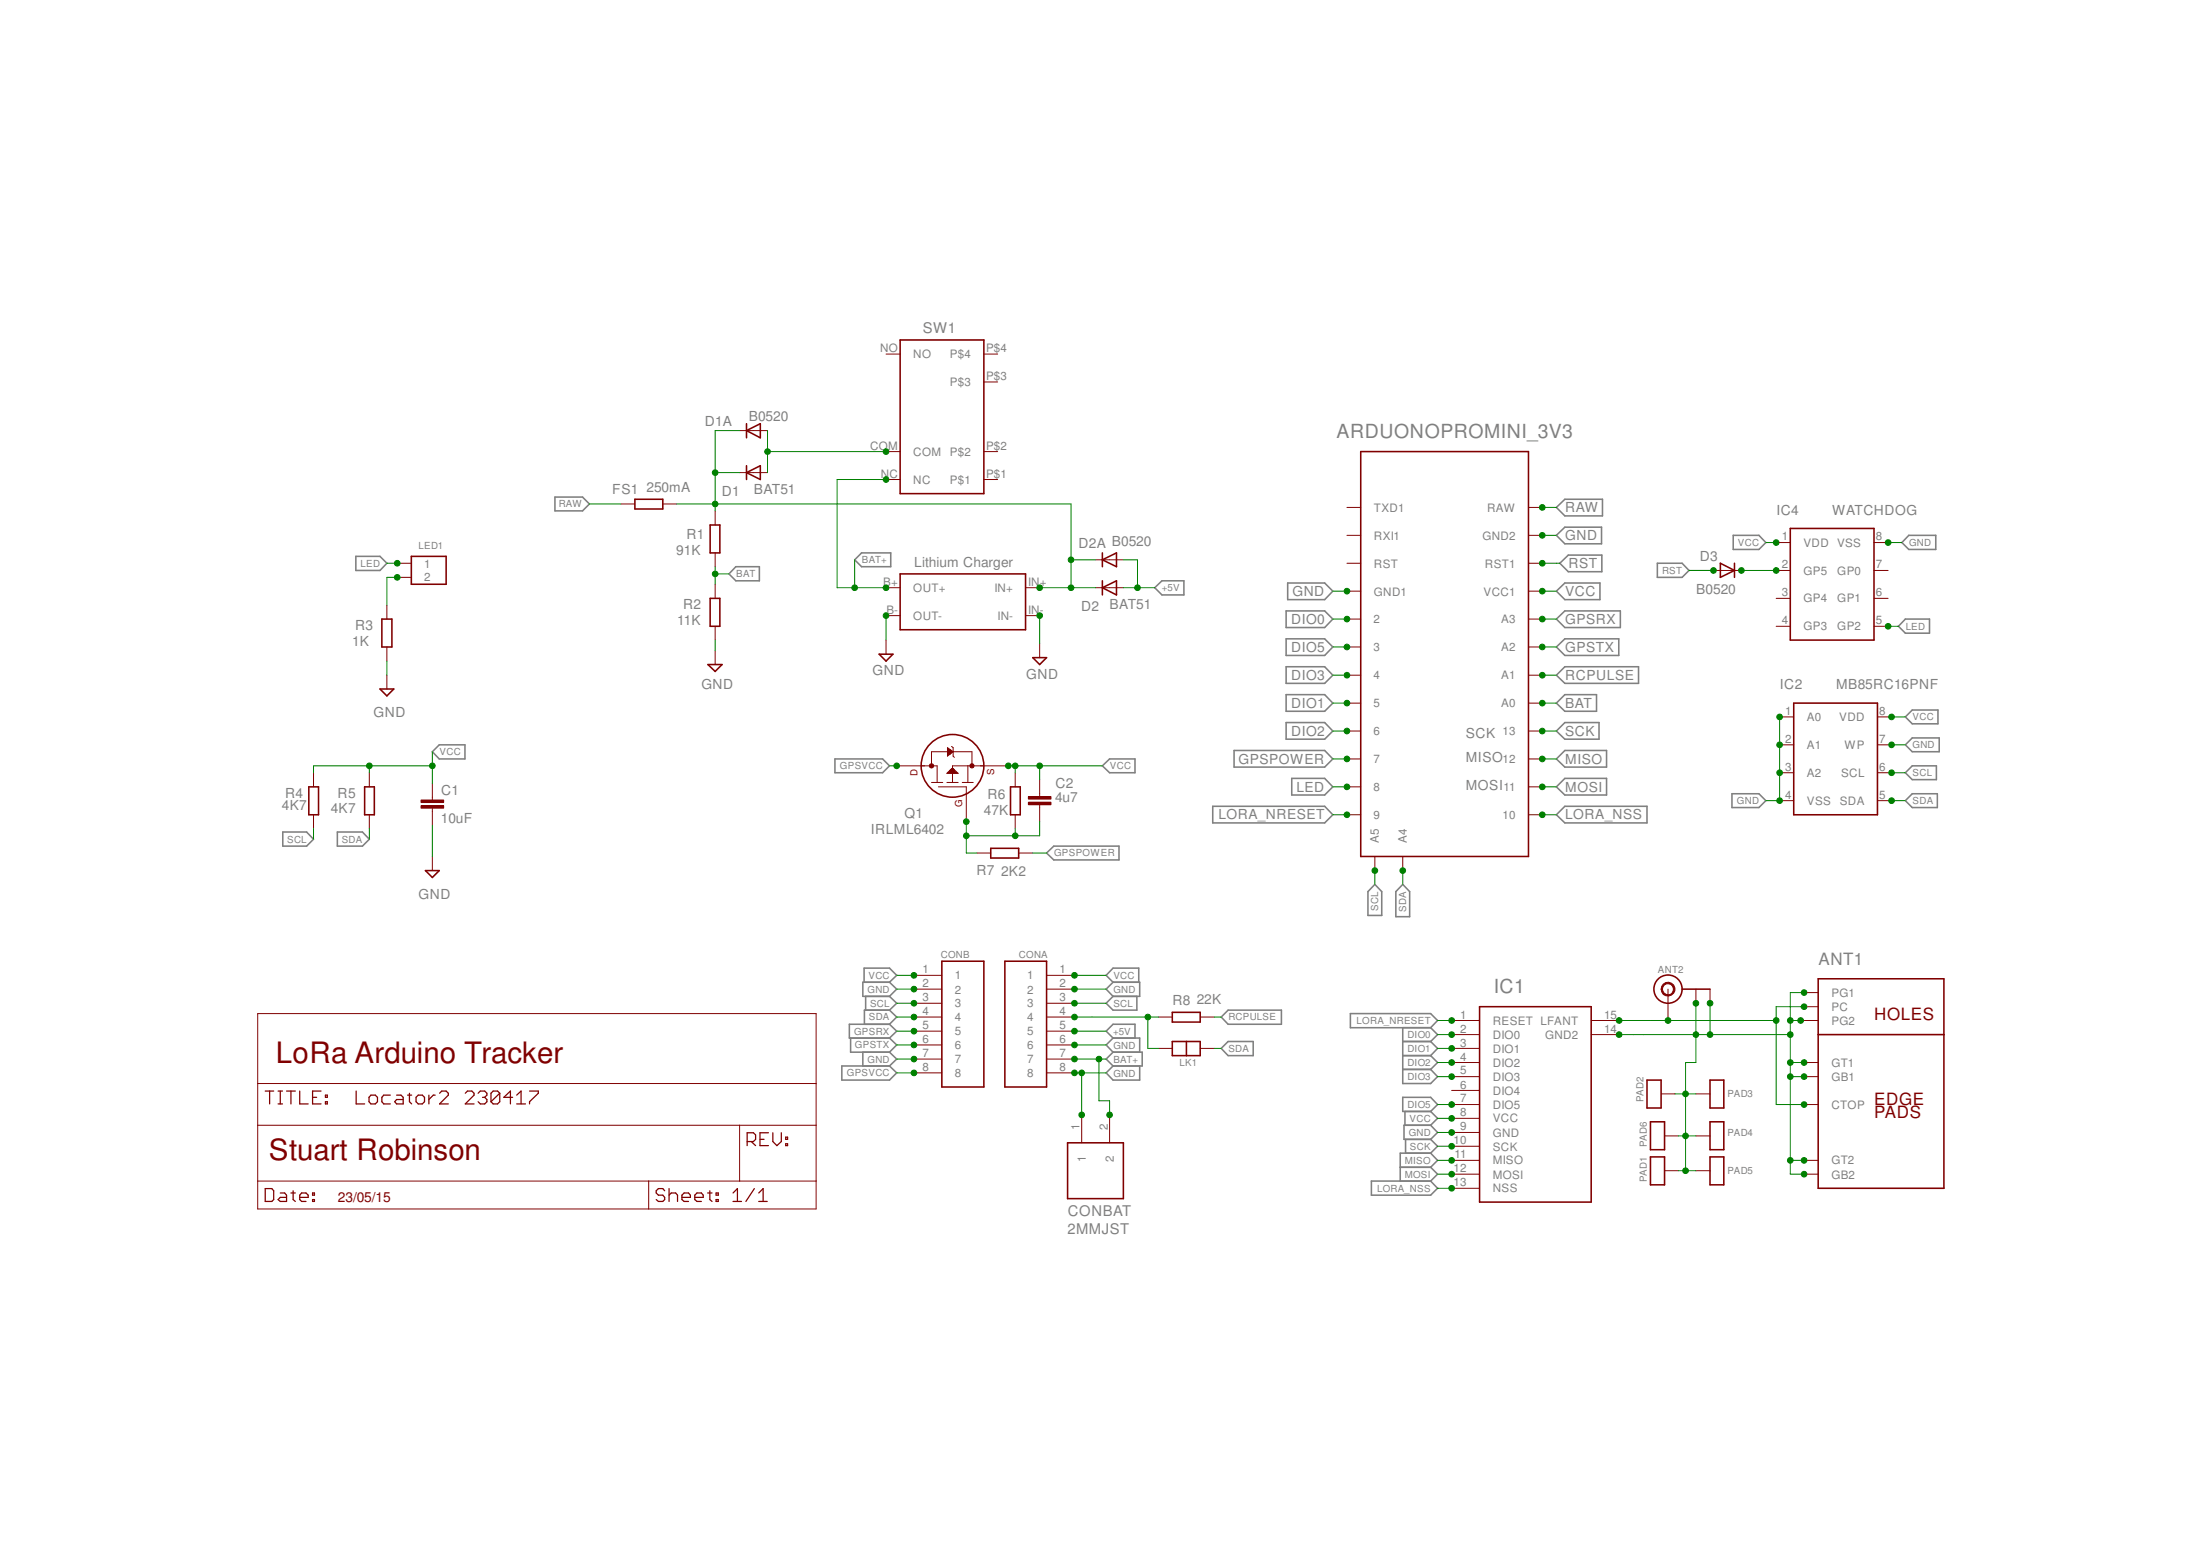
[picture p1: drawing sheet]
<svg xmlns="http://www.w3.org/2000/svg" width="297mm" height="210mm" viewBox="0 0 297 210" stroke-linecap="round" stroke-linejoin="round" font-family="sans-serif">
<g fill="none" stroke="#808080" stroke-width=".21">
<path d="M48 75.1h3.3l.9 .9-.9 1h-3.3zM74.9 67.1h3.8l.9 .9-.9 1h-3.8zM99.4 76.5h3.1v1.9h-3.1l-1-.9zM116.3 74.6h4v1.9h-4l-.9-.9zM155.9 79.3l1-.9h2.9v1.9h-2.9zM173.9 78.7h5l1.1 1.1-1.1 1.1h-5zM210.1 72.3l1.2-1.1h4.9v2.2h-4.9zM210.1 79.8l1.2-1.1h4.7v2.2h-4.7zM210.1 68.5l1.2-1.1h5.1v2.2h-5.1zM210.6 76l1.1-1.1h4.6v2.3h-4.6zM223.8 76h3.3l.9 1-.9 .9h-3.3zM234 72.3h3.5l.9 .9-.9 1h-3.5z"/>
<path d="M257.7 72.3h3.7v1.9h-3.7l-.9-1zM173.6 82.5h5.3l1.1 1.1-1.1 1.1h-5.3zM173.6 86.2h5.3l1.1 1.1-1.1 1.2h-5.3zM173.6 90h5.3l1.1 1.1-1.1 1.1h-5.3zM173.6 93.8h5.3l1.1 1.1-1.1 1.1h-5.3zM173.6 97.5h5.3l1.1 1.2-1.1 1.1h-5.3zM210.1 83.6l1.2-1.1h7.5v2.2h-7.5zM210.1 87.3l1.2-1.1h7.3v2.3h-7.3zM210.1 94.9l1.2-1.1h4.3v2.2h-4.3zM210.1 91.1l1.2-1.1h9.9v2.2h-9.9zM211.3 97.5h4.6v2.3h-4.6l-1.2-1.1zM257.3 96.8l.9-1h3.5v1.9h-3.5z"/>
<path d="M257.3 83.6h3.2v1.9h-3.2l-1-1zM38.2 112.3h3.2l.9 1-.9 .9h-3.2zM45.5 112.3h3.4l1 1-1 .9h-3.4zM58.4 101.5l.9-1h3.5v1.9h-3.5zM112.7 102.4h6.5l.9 1-.9 .9h-6.5zM141.3 115.1l1-.9h8.8v1.9h-8.8zM148.8 103.4l1-1h3.4v1.9h-3.4zM163.7 108.8h15.2l1.1 1.2-1.1 1.1h-15.2zM166.6 101.3h12.3l1.1 1.1-1.1 1.1h-12.3zM174.4 105.1h4.5l1.1 1.1-1.1 1.1h-4.5zM185.6 119.4l1 1v3.2h-1.9v-3.2zM189.4 119.4l.9 1v3.3h-1.8v-3.3z"/>
<path d="M210.1 110l1.2-1.2h11.1v2.3h-11.1zM210.1 106.2l1.2-1.1h5.6v2.2h-5.6zM210.1 102.4l1.2-1.1h5.6v2.2h-5.6zM233.8 107.1h3.7l.9 1-.9 .9h-3.7zM257.3 108.1l.9-1h3.4v1.9h-3.4zM257.3 100.5l.9-.9h3.6v1.9h-3.6zM257.3 104.3l.9-.9h3.2v1.8h-3.2zM116.7 132.6v-1.9h3.4l1 1-1 .9M116.9 134.5v1.9M120.1 138.3h-5.4v1.8h5.4M120.1 132.6h-3.6v1.9h3.6M120.1 132.6l1 .9-1 1"/>
<path d="M120.1 138.3l1 .9-1 .9M120.1 136.4l1 .9-1 1M120.1 136.4h-3.4v1.9M120.1 134.5l1 .9-1 1M150.3 132.6h3.6v1.9h-3.6M150.3 132.6l-1 .9 1 1M150.3 132.6l-1-.9 1-1h3.5v1.9M150.3 134.5l-1 .9 1 1h3.2v-1.9M164.9 137.3l.9-.9h7.2v1.9h-7.2zM182.3 136.8h10.9l.9 1-.9 .9h-10.9zM189.4 138.7v7.6h3.8l.9-1-.9-.9M193.2 138.7l.9 1-.9 .9"/>
<path d="M113.7 143.9h6.4l1 .9-1 1h-6.4zM114.8 140.1v1.9h5.3M116.5 142v1.9M120.1 142l1 1-1 .9M120.1 140.1l1 1-1 .9M150.3 143.9l-1 .9 1 1h3.6v-1.9M150.3 142h3.9v1.9h-3.9M150.3 140.1h3.6v1.9M150.3 140.1l-1 1 1 .9M150.3 140.1l-1-.9 1-.9h2.9v1.8M150.3 142l-1 1 1 .9M164.9 141.5l.9-.9h3.4v1.9h-3.4z"/>
<path d="M185.2 159.4h8l.9 1-.9 .9h-8zM189.1 157.6h4.1M189.4 148.1h3.8l.9 1-.9 .9h-3.8zM189.4 140.6h3.8M189.4 142.5h3.8M189.4 144.4h3.8M189.7 150v1.9M189.8 153.8v1.9M193.2 151.9l.9 1-.9 .9M193.2 151.9h-3.6v1.9h3.6M193.2 150l.9 1-.9 .9M193.2 142.5l.9 .9-.9 1"/>
<path d="M193.2 157.6l.9 .9-.9 .9M193.2 155.7h-4.1v3.7M193.2 155.7l.9 .9-.9 1M193.2 153.8l.9 .9-.9 1M193.2 140.6l.9 .9-.9 1"/>
</g>
<g fill="none" stroke="#800000" stroke-width=".21">
<path d="M95.9 70.9h1.3v3.7h-1.3zM51.3 93h1.9l-1 .9zM51.6 83.6h1.3v3.7h-1.3zM95.6 89.7h1.9l-.9 .9zM95.9 80.8h1.3v3.7h-1.3zM118.7 88.3h1.9l-1 .9zM127.2 129.8h5.6v16.9h-5.6zM135.7 129.8h5.6v16.9h-5.6zM158.3 136.7h3.7v1.3h-3.7zM222.4 145.8h1.9v3.8h-1.9zM222.8 151.4h1.9v3.8h-1.9zM222.8 156.2h1.9v3.7h-1.9z"/>
<path d="M230.9 145.8h1.8v3.8h-1.8zM230.9 151.4h1.8v3.8h-1.8zM230.9 156.2h1.8v3.7h-1.8z"/>
<circle cx="128.6" cy="103.4" r="4.2"/>
</g>
<g fill="none" stroke="#800000" stroke-width=".14">
<path d="M96.6 69v1.9M96.6 74.6v1.9M96.6 78.9v1.9M52.2 81.7v1.9M52.2 87.3v1.9M52.2 91.1v1.9M96.6 84.5v1.9M96.6 87.8v1.9M119.6 86.4v1.9M124.5 103.4h2v2.2M125.8 105.6h1.5M126.7 106.2h3.8v.9"/>
<path d="M127.8 105.6h1.6M127.8 101.5h-2v1.9M127.9 100.9l.8 .6-.8 .6zM128.2 104h.2M128.5 100.8l.2 .1v1.2l.2 .1M128.6 103.7l.8 .7h-1.6l.4-.4M128.6 103.7l-.4 .3M128.6 104.4v1.2M128.8 101.5h2.4v1.9M129.9 105.6h1.5M130.7 103.4v2.2M132.8 103.4h-4.2v.3"/>
<path d="M34.8 136.8h75.4v26.4h-75.4zM123.4 131.7h3.8M123.4 133.5h3.8M123.4 135.4h3.8M123.4 137.3h3.8M123.4 139.2h3.8M141.3 131.7h3.8M141.3 133.5h3.8M141.3 135.4h3.8M141.3 137.3h3.8M141.3 139.2h3.8M156.4 137.3h1.9"/>
<path d="M162 137.3h2M34.8 151.9h75.4M34.8 159.4h75.4M34.8 146.3h75.4M87.6 159.4v3.8M99.9 151.9v7.5M123.4 141.1h3.8M123.4 143h3.8M123.4 144.8h3.8M141.3 141.1h3.8M141.3 143h3.8M141.3 144.8h3.8"/>
<path d="M224.3 147.7h1.8M224.7 153.3h1.9M224.7 158h1.9M229 147.7h1.9M229 153.3h1.9M229 158h1.9"/>
</g>
<g fill="none" stroke="#800000" stroke-width=".17">
<path d="M128 101.5h.2M128.5 101.5h.2M35.8 147.3h1.2M36.4 147.3v1.7M37.5 147.3h.6M37.5 149h.6M37.8 147.3v1.7M38.7 147.3h1.2M39.3 147.3v1.7M40.5 147.3v1.7h1.1M42.2 148.1h.6M43.3 147.3h-1.1v1.7h1.1"/>
<path d="M43.9 148.7h.3v.3h-.3zM43.9 147.8h.3v.3h-.3zM48.1 147.3v1.7h1.1M50.1 147.8h.6l.3 .3v.6l-.3 .3h-.6l-.3-.3v-.6zM52.7 147.8h-.9l-.2 .3v.6l.2 .3h.9M53.5 147.8h.6l.3 .3v.9h-.9l-.2-.3 .2-.3h.9M55 147.8h.6M55.3 147.6v1.1l.3 .3M56.5 147.8h.5l.3 .3v.6l-.3 .3h-.5l-.3-.3v-.6zM57.9 147.8v1.2M58.8 147.8h-.3l-.6 .6M59.3 147.6l.3-.3h.6l.3 .3v.2l-1.2 1.2h1.2"/>
<path d="M62.8 147.6l.3-.3h.6l.3 .3v.2l-1.2 1.2h1.2M64.6 147.6l.3-.3h.5l.3 .3v.2l-.3 .3M65.1 148.1h.3M65.4 148.1l.3 .3v.3l-.3 .3h-.5l-.3-.3M67.5 147.6l-.3-.3h-.6l-.3 .3v1.1M67.5 147.6v1.1l-.3 .3h-.6l-.3-.3M67.5 147.6l-1.2 1.1M69.2 148.1h-1.2l.9-.8v1.7M69.8 149h1.1M69.8 147.8l.6-.5v1.7M71.5 147.3h1.2v.3l-1.2 1.1v.3M100.9 154.1h.8l.3-.3v-.6l-.3-.3h-.8v1.7"/>
<path d="M101.4 154.1l.6 .5M102.6 153.8h.6M103.8 152.9h-1.2v1.7h1.2M104.3 152.9v1.2l.6 .5 .6-.5v-1.2M106.1 154.4h.2v.2h-.2zM106.1 153.5h.2v.3h-.2zM35.8 160.4h.9l.3 .3v1.2l-.3 .3h-.9zM37.8 161h.6l.3 .3v.9h-.9l-.3-.3 .3-.3h.9M39.3 161h.6M39.6 160.7v1.2l.3 .3M40.5 161.6h1.1v-.3l-.3-.3h-.6l-.2 .3v.6l.2 .3h.6M42.2 161.9h.3v.3h-.3z"/>
<path d="M42.2 161h.3v.3h-.3zM89.7 160.7l-.2-.3h-.6l-.3 .3v.3l.3 .3h.6l.2 .3v.3l-.2 .3h-.6l-.3-.3M90.3 161.3l.3-.3h.6l.3 .3v.9M90.3 160.4v1.8M92.1 161.6h1.1v-.3l-.2-.3h-.6l-.3 .3v.6l.3 .3h.6M93.8 161.6h1.2v-.3l-.3-.3h-.6l-.3 .3v.6l.3 .3h.6M95.5 161h.6M95.8 160.7v1.2l.3 .3M96.7 161.9h.3v.3h-.3zM96.7 161h.3v.3h-.3zM99 162.2h1.1M99 161l.6-.6v1.8"/>
<path d="M101.9 160.4l-1.2 1.8M102.4 162.2h1.2M102.4 161l.6-.6v1.8"/>
</g>
<path d="M128.4 104l.2-.2 .2 .2" fill="none" stroke="#800000" stroke-width=".38"/>
<path d="M128.3 104.1h.6" fill="none" stroke="#800000" stroke-width=".3"/>
<path d="M128 101.1v.8M128 104.3h1.2M128.2 101.2v.6l.3-.3h-.3M128.2 104.2h.8M128.3 101.3l.1 .1" fill="none" stroke="#800000" stroke-width=".25"/>
<circle cx="125.8" cy="103.4" r=".3" fill="#800000"/>
<circle cx="125.8" cy="103.4" r=".3" fill="none" stroke="#800000" stroke-width=".14"/>
<circle cx="131.2" cy="103.4" r=".3" fill="#800000"/>
<g fill="none" stroke="#800000" stroke-width=".14">
<path d="M99.9 58.1h3.7M119.6 47.8h1.9M132.8 47.8h1.9M132.8 51.6h1.9M99.9 63.8h3.7M119.6 61h1.9M119.6 64.7h1.9M132.8 61h1.9M132.8 64.7h1.9M147.9 75.6h3.8M147.9 79.3h3.8M49.9 104.3v1.9"/>
<path d="M49.9 110v1.8M56.9 108.8h3v.3h-3zM56.9 108h3v.3h-3zM58.4 105.7v2.3M58.4 109.1v2.3M58.4 115.6v1.9M121.1 103.4h3.7M130.5 107.1v3.8M131.9 115.1h1.9M132.4 103.4h3.7M137.1 104.3v1.9M137.1 110v1.8"/>
<path d="M137.5 115.1h1.9M138.8 108.3h3.1v.3h-3.1zM138.8 107.5h3.1v.4h-3.1zM140.4 105.2v2.3M140.4 108.7v2.2M243.6 135.9h1.9M243.6 134h1.9M243.6 137.8h1.9M243.6 149.1h1.9M243.6 143.4h1.9M243.6 145.3h1.9M243.6 156.6h1.9"/>
<path d="M243.6 158.5h1.9"/>
<circle cx="131.2" cy="103.4" r=".3"/>
</g>
<g fill="none" stroke="#800000" stroke-width=".21">
<path d="M100.8 58.1l1.9-.9v1.9zM100.8 57.2v1.9M121.5 45.9h11.3v20.7h-11.3zM100.8 62.9v1.8M100.8 63.8l1.9-.9v1.8zM148.8 75.6l1.9-1v1.9zM148.8 74.6v1.9M148.8 78.4v1.9M148.8 79.3l1.9-.9v1.9zM49.2 106.2h1.3v3.8h-1.3zM57.4 117.5h1.9l-.9 .9zM133.8 114.5h3.7v1.3h-3.7z"/>
<path d="M136.4 106.2h1.3v3.8h-1.3zM227.1 133.5h3.8M245.5 132.1h17v28.3h-17zM245.5 139.7h17"/>
</g>
<path d="M56.9 108.9h3M56.9 108.2h3M138.8 108.5h3.1M138.8 107.7h3.1" fill="none" stroke="#800000" stroke-width=".34"/>
<path d="M224.6 132.8a.94 .94 0 0 1 1.4 .3 .94 .94 0 0 1-.5 1.3 .94 .94 0 0 1-1.2-.9h.1a.74 .74 0 0 1 1-.7 .74 .74 0 0 1 .4 1 .74 .74 0 0 1-1.1 .3l-.3-.6h-.1l.1-.4z" fill-rule="evenodd" fill="#800000"/>
<g fill="none" stroke="#800000" stroke-width=".14">
<path d="M53.6 76h1.9M53.6 77.9h1.9M83.8 68h1.9M89.5 68h1.9M119.6 79.3h1.9M138.5 79.3h1.9M181.9 68.5h1.8M181.9 72.3h1.8M181.9 76h1.8M181.9 79.8h1.8M206.4 68.5h1.8M206.4 72.3h1.8"/>
<path d="M206.4 76h1.8M206.4 79.8h1.8M231.3 77h3.8M239.8 77h1.9M239.8 73.2h1.9M253 77h1.9M253 73.2h1.9M119.6 83.1h1.9M138.5 83.1h1.9M140.4 86.9v1.9M181.9 83.6h1.8M181.9 87.3h1.8"/>
<path d="M181.9 91.1h1.8M181.9 94.9h1.8M181.9 98.7h1.8M206.4 83.6h1.8M206.4 87.3h1.8M206.4 91.1h1.8M206.4 94.9h1.8M206.4 98.7h1.8M239.8 80.8h1.9M239.8 84.5h1.9M240.3 96.8h1.9M253 80.8h1.9"/>
<path d="M253 84.5h1.9M253.5 96.8h1.9M42.3 104.3v1.9M42.3 110v1.8M181.9 102.4h1.8M181.9 106.2h1.8M181.9 110h1.8M185.6 115.6v1.9M189.4 115.6v1.9M206.4 102.4h1.8M206.4 106.2h1.8M206.4 110h1.8"/>
<path d="M240.3 100.5h1.9M240.3 104.3h1.9M240.3 108.1h1.9M253.5 100.5h1.9M253.5 104.3h1.9M253.5 108.1h1.9M196 137.8h3.8M196 139.7h3.8M214.8 137.8h3.8M214.8 139.7h3.8M224.6 132.8a.94 .94 0 0 1 1.4 .3 .94 .94 0 0 1-.5 1.3 .94 .94 0 0 1-1.2-.9h.1a.74 .74 0 0 1 1-.7 .74 .74 0 0 1 .4 1 .74 .74 0 0 1-1.1 .3l-.3-.6h-.1l.1-.4zM225.2 133.5v3.8"/>
<path d="M229 133.5v1.9M230.9 133.5v1.9M146 150.5v3.8M149.8 150.5v3.8M156.4 141.5h1.9M162 141.5h2M196 141.5h3.8M196 143.4h3.8M196 145.3h3.8M196 147.2h3.8M196 149.1h3.8M196 151h3.8"/>
<path d="M196 152.9h3.8M196 154.7h3.8M196 156.6h3.8M196 158.5h3.8M196 160.4h3.8"/>
</g>
<g fill="none" stroke="#800000" stroke-width=".21">
<path d="M55.5 75.1h4.7v3.8h-4.7zM85.7 67.4h3.8v1.3h-3.8zM121.5 77.5h17v7.5h-17zM183.7 61h22.7v54.6h-22.7zM232.3 76l1.9 1-1.9 .9zM234.2 76v1.9M241.7 71.3h11.3v15.1h-11.3zM139.4 88.8h1.9l-.9 .9zM242.2 94.9h11.3v15.1h-11.3zM41.7 106.2h1.3v3.8h-1.3zM199.8 135.9h15v26.4h-15zM144.1 154.3h7.6v7.5h-7.6z"/>
<path d="M158.3 140.6h3.7v1.9h-3.7zM160.2 140.6v1.9"/>
<circle cx="225.2" cy="133.5" r="1.91"/>
</g>
<path d="M53.6 77.9h-1.4v3.8" fill="none" stroke="#008000" stroke-width=".14"/>
<circle cx="53.6" cy="77.9" r=".38" fill="#008000"/>
<g fill="none" stroke="#008000" stroke-width=".14">
<path d="M208.2 72.3h1.9M52.2 89.2v1.9M96.6 86.4v1.4"/>
<circle cx="53.6" cy="77.9" r=".38"/>
</g>
<circle cx="208.2" cy="72.3" r=".38" fill="#008000"/>
<g fill="none" stroke="#008000" stroke-width=".14">
<path d="M180 79.8h1.9"/>
<circle cx="208.2" cy="72.3" r=".38"/>
</g>
<circle cx="181.9" cy="79.8" r=".38" fill="#008000"/>
<g fill="none" stroke="#008000" stroke-width=".14">
<path d="M145.1 144.8h.9"/>
<circle cx="181.9" cy="79.8" r=".38"/>
</g>
<circle cx="145.1" cy="144.8" r=".38" fill="#008000"/>
<g fill="none" stroke="#008000" stroke-width=".14">
<path d="M149.3 144.8h-3.3v5.7"/>
<circle cx="145.1" cy="144.8" r=".38"/>
</g>
<circle cx="146" cy="150.5" r=".38" fill="#008000"/>
<circle cx="146" cy="150.5" r=".38" fill="none" stroke="#008000" stroke-width=".14"/>
<circle cx="146" cy="144.8" r=".38" fill="#008000"/>
<g fill="none" stroke="#008000" stroke-width=".14">
<path d="M145.1 141.1h4.2"/>
<circle cx="146" cy="144.8" r=".38"/>
</g>
<circle cx="145.1" cy="141.1" r=".38" fill="#008000"/>
<g fill="none" stroke="#008000" stroke-width=".14">
<path d="M145.1 133.5h4.2"/>
<circle cx="145.1" cy="141.1" r=".38"/>
</g>
<circle cx="145.1" cy="133.5" r=".38" fill="#008000"/>
<circle cx="145.1" cy="133.5" r=".38" fill="none" stroke="#008000" stroke-width=".14"/>
<circle cx="140.4" cy="83.1" r=".38" fill="#008000"/>
<g fill="none" stroke="#008000" stroke-width=".14">
<path d="M119.6 83.1v3.3M140.4 83.1v3.8M58.4 111.4v4.2"/>
<circle cx="140.4" cy="83.1" r=".38"/>
</g>
<circle cx="119.6" cy="83.1" r=".38" fill="#008000"/>
<g fill="none" stroke="#008000" stroke-width=".14">
<path d="M194.1 152.9h1.9"/>
<circle cx="119.6" cy="83.1" r=".38"/>
</g>
<circle cx="196" cy="152.9" r=".38" fill="#008000"/>
<g fill="none" stroke="#008000" stroke-width=".14">
<path d="M221.9 139.7h7.1v3.7h-1.4M226.1 147.7h2.9M226.6 153.3h2.4M227.6 147.7v5.6"/>
<circle cx="196" cy="152.9" r=".38"/>
</g>
<circle cx="227.6" cy="153.3" r=".38" fill="#008000"/>
<circle cx="227.6" cy="153.3" r=".38" fill="none" stroke="#008000" stroke-width=".14"/>
<circle cx="227.6" cy="147.7" r=".38" fill="#008000"/>
<g fill="none" stroke="#008000" stroke-width=".14">
<path d="M226.6 158h2.4M227.6 143.4v4.3M227.6 153.3v4.7"/>
<circle cx="227.6" cy="147.7" r=".38"/>
</g>
<circle cx="227.6" cy="158" r=".38" fill="#008000"/>
<g fill="none" stroke="#008000" stroke-width=".14">
<path d="M229 139.7h1.9M241.7 137.8h1.9M243.6 134h-1.9v24.5h1.9M241.7 143.4h1.9M241.7 145.3h1.9M241.7 156.6h1.9"/>
<circle cx="227.6" cy="158" r=".38"/>
</g>
<circle cx="241.7" cy="139.7" r=".38" fill="#008000"/>
<circle cx="241.7" cy="139.7" r=".38" fill="none" stroke="#008000" stroke-width=".14"/>
<circle cx="241.7" cy="156.6" r=".38" fill="#008000"/>
<circle cx="241.7" cy="156.6" r=".38" fill="none" stroke="#008000" stroke-width=".14"/>
<circle cx="241.7" cy="143.4" r=".38" fill="#008000"/>
<circle cx="241.7" cy="143.4" r=".38" fill="none" stroke="#008000" stroke-width=".14"/>
<circle cx="241.7" cy="145.3" r=".38" fill="#008000"/>
<circle cx="241.7" cy="145.3" r=".38" fill="none" stroke="#008000" stroke-width=".14"/>
<circle cx="241.7" cy="137.8" r=".38" fill="#008000"/>
<circle cx="241.7" cy="137.8" r=".38" fill="none" stroke="#008000" stroke-width=".14"/>
<circle cx="243.6" cy="134" r=".38" fill="#008000"/>
<circle cx="243.6" cy="134" r=".38" fill="none" stroke="#008000" stroke-width=".14"/>
<circle cx="243.1" cy="137.8" r=".38" fill="#008000"/>
<circle cx="243.1" cy="137.8" r=".38" fill="none" stroke="#008000" stroke-width=".14"/>
<circle cx="243.6" cy="143.4" r=".38" fill="#008000"/>
<circle cx="243.6" cy="143.4" r=".38" fill="none" stroke="#008000" stroke-width=".14"/>
<circle cx="243.6" cy="145.3" r=".38" fill="#008000"/>
<circle cx="243.6" cy="145.3" r=".38" fill="none" stroke="#008000" stroke-width=".14"/>
<circle cx="243.6" cy="156.6" r=".38" fill="#008000"/>
<circle cx="243.6" cy="156.6" r=".38" fill="none" stroke="#008000" stroke-width=".14"/>
<circle cx="243.6" cy="158.5" r=".38" fill="#008000"/>
<g fill="none" stroke="#008000" stroke-width=".14">
<path d="M229 135.4v4.3M230.9 135.4v4.3h10.8"/>
<circle cx="243.6" cy="158.5" r=".38"/>
</g>
<circle cx="229" cy="139.7" r=".38" fill="#008000"/>
<circle cx="229" cy="139.7" r=".38" fill="none" stroke="#008000" stroke-width=".14"/>
<circle cx="230.9" cy="139.7" r=".38" fill="#008000"/>
<circle cx="230.9" cy="139.7" r=".38" fill="none" stroke="#008000" stroke-width=".14"/>
<circle cx="230.9" cy="135.4" r=".38" fill="#008000"/>
<circle cx="230.9" cy="135.4" r=".38" fill="none" stroke="#008000" stroke-width=".14"/>
<circle cx="229" cy="135.4" r=".38" fill="#008000"/>
<g fill="none" stroke="#008000" stroke-width=".14">
<path d="M218.6 139.7h3.3"/>
<circle cx="229" cy="135.4" r=".38"/>
</g>
<circle cx="218.6" cy="139.7" r=".38" fill="#008000"/>
<g fill="none" stroke="#008000" stroke-width=".14">
<path d="M254.9 73.2h1.9"/>
<circle cx="218.6" cy="139.7" r=".38"/>
</g>
<circle cx="254.9" cy="73.2" r=".38" fill="#008000"/>
<g fill="none" stroke="#008000" stroke-width=".14">
<path d="M240.3 96.8v11.3h-1.9"/>
<circle cx="254.9" cy="73.2" r=".38"/>
</g>
<circle cx="240.3" cy="108.1" r=".38" fill="#008000"/>
<circle cx="240.3" cy="108.1" r=".38" fill="none" stroke="#008000" stroke-width=".14"/>
<circle cx="240.3" cy="104.3" r=".38" fill="#008000"/>
<circle cx="240.3" cy="104.3" r=".38" fill="none" stroke="#008000" stroke-width=".14"/>
<circle cx="240.3" cy="96.8" r=".38" fill="#008000"/>
<circle cx="240.3" cy="96.8" r=".38" fill="none" stroke="#008000" stroke-width=".14"/>
<circle cx="240.3" cy="100.5" r=".38" fill="#008000"/>
<g fill="none" stroke="#008000" stroke-width=".14">
<path d="M255.4 100.5h1.9"/>
<circle cx="240.3" cy="100.5" r=".38"/>
</g>
<circle cx="255.4" cy="100.5" r=".38" fill="#008000"/>
<g fill="none" stroke="#008000" stroke-width=".14">
<path d="M121.1 143h2.3"/>
<circle cx="255.4" cy="100.5" r=".38"/>
</g>
<circle cx="123.4" cy="143" r=".38" fill="#008000"/>
<g fill="none" stroke="#008000" stroke-width=".14">
<path d="M121.1 133.5h2.3"/>
<circle cx="123.4" cy="143" r=".38"/>
</g>
<circle cx="123.4" cy="133.5" r=".38" fill="#008000"/>
<g fill="none" stroke="#008000" stroke-width=".14">
<path d="M208.2 68.5h1.9"/>
<circle cx="123.4" cy="133.5" r=".38"/>
</g>
<circle cx="208.2" cy="68.5" r=".38" fill="#008000"/>
<g fill="none" stroke="#008000" stroke-width=".14">
<path d="M79.6 68h4.2M208.2 79.8h1.9"/>
<circle cx="208.2" cy="68.5" r=".38"/>
</g>
<circle cx="208.2" cy="79.8" r=".38" fill="#008000"/>
<g fill="none" stroke="#008000" stroke-width=".14">
<path d="M145.1 131.7h4.2"/>
<circle cx="208.2" cy="79.8" r=".38"/>
</g>
<circle cx="145.1" cy="131.7" r=".38" fill="#008000"/>
<g fill="none" stroke="#008000" stroke-width=".14">
<path d="M136.1 103.4h4.3M137.1 103.4v.9"/>
<circle cx="145.1" cy="131.7" r=".38"/>
</g>
<circle cx="137.1" cy="103.4" r=".38" fill="#008000"/>
<g fill="none" stroke="#008000" stroke-width=".14">
<path d="M148.8 103.4h-8.4v1.8"/>
<circle cx="137.1" cy="103.4" r=".38"/>
</g>
<circle cx="140.4" cy="103.4" r=".38" fill="#008000"/>
<circle cx="140.4" cy="103.4" r=".38" fill="none" stroke="#008000" stroke-width=".14"/>
<circle cx="136.1" cy="103.4" r=".38" fill="#008000"/>
<g fill="none" stroke="#008000" stroke-width=".14">
<path d="M49.9 103.4v.9M58.4 101.5v4.2M58.4 103.4h-16.1v.9"/>
<circle cx="136.1" cy="103.4" r=".38"/>
</g>
<circle cx="49.9" cy="103.4" r=".38" fill="#008000"/>
<circle cx="49.9" cy="103.4" r=".38" fill="none" stroke="#008000" stroke-width=".14"/>
<circle cx="58.4" cy="103.4" r=".38" fill="#008000"/>
<g fill="none" stroke="#008000" stroke-width=".14">
<path d="M194.1 151h1.9"/>
<circle cx="58.4" cy="103.4" r=".38"/>
</g>
<circle cx="196" cy="151" r=".38" fill="#008000"/>
<g fill="none" stroke="#008000" stroke-width=".14">
<path d="M238.4 73.2h1.4"/>
<circle cx="196" cy="151" r=".38"/>
</g>
<circle cx="239.8" cy="73.2" r=".38" fill="#008000"/>
<g fill="none" stroke="#008000" stroke-width=".14">
<path d="M255.4 96.8h1.9"/>
<circle cx="239.8" cy="73.2" r=".38"/>
</g>
<circle cx="255.4" cy="96.8" r=".38" fill="#008000"/>
<g fill="none" stroke="#008000" stroke-width=".14">
<path d="M121.1 131.7h2.3"/>
<circle cx="255.4" cy="96.8" r=".38"/>
</g>
<circle cx="123.4" cy="131.7" r=".38" fill="#008000"/>
<g fill="none" stroke="#008000" stroke-width=".14">
<path d="M208.2 83.6h1.9"/>
<circle cx="123.4" cy="131.7" r=".38"/>
</g>
<circle cx="208.2" cy="83.6" r=".38" fill="#008000"/>
<g fill="none" stroke="#008000" stroke-width=".14">
<path d="M121.1 139.2h2.3"/>
<circle cx="208.2" cy="83.6" r=".38"/>
</g>
<circle cx="123.4" cy="139.2" r=".38" fill="#008000"/>
<g fill="none" stroke="#008000" stroke-width=".14">
<path d="M208.2 87.3h1.9"/>
<circle cx="123.4" cy="139.2" r=".38"/>
</g>
<circle cx="208.2" cy="87.3" r=".38" fill="#008000"/>
<g fill="none" stroke="#008000" stroke-width=".14">
<path d="M121.1 141.1h2.3"/>
<circle cx="208.2" cy="87.3" r=".38"/>
</g>
<circle cx="123.4" cy="141.1" r=".38" fill="#008000"/>
<g fill="none" stroke="#008000" stroke-width=".14">
<path d="M180 110h1.9"/>
<circle cx="123.4" cy="141.1" r=".38"/>
</g>
<circle cx="181.9" cy="110" r=".38" fill="#008000"/>
<g fill="none" stroke="#008000" stroke-width=".14">
<path d="M194.1 137.8h1.9"/>
<circle cx="181.9" cy="110" r=".38"/>
</g>
<circle cx="196" cy="137.8" r=".38" fill="#008000"/>
<g fill="none" stroke="#008000" stroke-width=".14">
<path d="M180 106.2h1.9"/>
<circle cx="196" cy="137.8" r=".38"/>
</g>
<circle cx="181.9" cy="106.2" r=".38" fill="#008000"/>
<g fill="none" stroke="#008000" stroke-width=".14">
<path d="M52.2 76h1.4"/>
<circle cx="181.9" cy="106.2" r=".38"/>
</g>
<circle cx="53.6" cy="76" r=".38" fill="#008000"/>
<g fill="none" stroke="#008000" stroke-width=".14">
<path d="M254.9 84.5h1.4"/>
<circle cx="53.6" cy="76" r=".38"/>
</g>
<circle cx="254.9" cy="84.5" r=".38" fill="#008000"/>
<g fill="none" stroke="#008000" stroke-width=".14">
<path d="M180 102.4h1.9"/>
<circle cx="254.9" cy="84.5" r=".38"/>
</g>
<circle cx="181.9" cy="102.4" r=".38" fill="#008000"/>
<g fill="none" stroke="#008000" stroke-width=".14">
<path d="M208.2 76h2.4M139.4 115.1h1.9"/>
<circle cx="181.9" cy="102.4" r=".38"/>
</g>
<circle cx="208.2" cy="76" r=".38" fill="#008000"/>
<g fill="none" stroke="#008000" stroke-width=".14">
<path d="M228 77h3.3"/>
<circle cx="208.2" cy="76" r=".38"/>
</g>
<circle cx="231.3" cy="77" r=".38" fill="#008000"/>
<g fill="none" stroke="#008000" stroke-width=".14">
<path d="M222.8 137.8h2.4M243.6 135.9h-3.8v13.2h3.8"/>
<circle cx="231.3" cy="77" r=".38"/>
</g>
<circle cx="239.8" cy="137.8" r=".38" fill="#008000"/>
<circle cx="239.8" cy="137.8" r=".38" fill="none" stroke="#008000" stroke-width=".14"/>
<circle cx="243.6" cy="135.9" r=".38" fill="#008000"/>
<circle cx="243.6" cy="135.9" r=".38" fill="none" stroke="#008000" stroke-width=".14"/>
<circle cx="243.6" cy="149.1" r=".38" fill="#008000"/>
<g fill="none" stroke="#008000" stroke-width=".14">
<path d="M225.2 137.3v.5h14.6"/>
<circle cx="243.6" cy="149.1" r=".38"/>
</g>
<circle cx="225.2" cy="137.8" r=".38" fill="#008000"/>
<g fill="none" stroke="#008000" stroke-width=".14">
<path d="M218.6 137.8h4.2"/>
<circle cx="225.2" cy="137.8" r=".38"/>
</g>
<circle cx="218.6" cy="137.8" r=".38" fill="#008000"/>
<g fill="none" stroke="#008000" stroke-width=".14">
<path d="M145.1 143h3.3"/>
<circle cx="218.6" cy="137.8" r=".38"/>
</g>
<circle cx="145.1" cy="143" r=".38" fill="#008000"/>
<g fill="none" stroke="#008000" stroke-width=".14">
<path d="M149.3 143h-.9v5.6h1.4v1.9"/>
<circle cx="145.1" cy="143" r=".38"/>
</g>
<circle cx="149.8" cy="150.5" r=".38" fill="#008000"/>
<circle cx="149.8" cy="150.5" r=".38" fill="none" stroke="#008000" stroke-width=".14"/>
<circle cx="148.4" cy="143" r=".38" fill="#008000"/>
<g fill="none" stroke="#008000" stroke-width=".14">
<path d="M113 64.7v14.6h6.6M115.4 75.6v3.7"/>
<circle cx="148.4" cy="143" r=".38"/>
</g>
<circle cx="115.4" cy="79.3" r=".38" fill="#008000"/>
<g fill="none" stroke="#008000" stroke-width=".14">
<path d="M113 64.7h6.6"/>
<circle cx="115.4" cy="79.3" r=".38"/>
</g>
<circle cx="119.6" cy="64.7" r=".38" fill="#008000"/>
<circle cx="119.6" cy="64.7" r=".38" fill="none" stroke="#008000" stroke-width=".14"/>
<circle cx="119.6" cy="79.3" r=".38" fill="#008000"/>
<g fill="none" stroke="#008000" stroke-width=".14">
<path d="M145.1 139.2h4.2"/>
<circle cx="119.6" cy="79.3" r=".38"/>
</g>
<circle cx="145.1" cy="139.2" r=".38" fill="#008000"/>
<g fill="none" stroke="#008000" stroke-width=".14">
<path d="M151.7 79.3h4.2M151.7 75.6h1.9v3.7"/>
<circle cx="145.1" cy="139.2" r=".38"/>
</g>
<circle cx="153.6" cy="79.3" r=".38" fill="#008000"/>
<g fill="none" stroke="#008000" stroke-width=".14">
<path d="M145.1 137.3h9.9"/>
<circle cx="153.6" cy="79.3" r=".38"/>
</g>
<circle cx="145.1" cy="137.3" r=".38" fill="#008000"/>
<g fill="none" stroke="#008000" stroke-width=".14">
<path d="M156.4 137.3h-1.4v4.2h1.4"/>
<circle cx="145.1" cy="137.3" r=".38"/>
</g>
<circle cx="155" cy="137.3" r=".38" fill="#008000"/>
<g fill="none" stroke="#008000" stroke-width=".14">
<path d="M120.1 103.4h1"/>
<circle cx="155" cy="137.3" r=".38"/>
</g>
<circle cx="121.1" cy="103.4" r=".38" fill="#008000"/>
<g fill="none" stroke="#008000" stroke-width=".14">
<path d="M121.1 144.8h2.3"/>
<circle cx="121.1" cy="103.4" r=".38"/>
</g>
<circle cx="123.4" cy="144.8" r=".38" fill="#008000"/>
<g fill="none" stroke="#008000" stroke-width=".14">
<path d="M103.6 58.1v5.7M103.6 61h16"/>
<circle cx="123.4" cy="144.8" r=".38"/>
</g>
<circle cx="103.6" cy="61" r=".38" fill="#008000"/>
<circle cx="103.6" cy="61" r=".38" fill="none" stroke="#008000" stroke-width=".14"/>
<circle cx="119.6" cy="61" r=".38" fill="#008000"/>
<g fill="none" stroke="#008000" stroke-width=".14">
<path d="M130.5 110.9v1.9h9.9v-1.9M137.1 111.8v1"/>
<circle cx="119.6" cy="61" r=".38"/>
</g>
<circle cx="137.1" cy="112.8" r=".38" fill="#008000"/>
<g fill="none" stroke="#008000" stroke-width=".14">
<path d="M130.5 112.8v2.3h1.4"/>
<circle cx="137.1" cy="112.8" r=".38"/>
</g>
<circle cx="130.5" cy="112.8" r=".38" fill="#008000"/>
<circle cx="130.5" cy="112.8" r=".38" fill="none" stroke="#008000" stroke-width=".14"/>
<circle cx="130.5" cy="110.9" r=".38" fill="#008000"/>
<g fill="none" stroke="#008000" stroke-width=".14">
<path d="M180 87.3h1.9"/>
<circle cx="130.5" cy="110.9" r=".38"/>
</g>
<circle cx="181.9" cy="87.3" r=".38" fill="#008000"/>
<g fill="none" stroke="#008000" stroke-width=".14">
<path d="M194.1 149.1h1.9"/>
<circle cx="181.9" cy="87.3" r=".38"/>
</g>
<circle cx="196" cy="149.1" r=".38" fill="#008000"/>
<g fill="none" stroke="#008000" stroke-width=".14">
<path d="M99.9 58.1h-3.3v10.9M96.6 63.8h3.3"/>
<circle cx="196" cy="149.1" r=".38"/>
</g>
<circle cx="96.6" cy="63.8" r=".38" fill="#008000"/>
<g fill="none" stroke="#008000" stroke-width=".14">
<path d="M140.4 79.3h7.5M147.9 75.6h-3.3v3.7"/>
<circle cx="96.6" cy="63.8" r=".38"/>
</g>
<circle cx="140.4" cy="79.3" r=".38" fill="#008000"/>
<g fill="none" stroke="#008000" stroke-width=".14">
<path d="M96.6 68h48v7.6"/>
<circle cx="140.4" cy="79.3" r=".38"/>
</g>
<circle cx="144.6" cy="75.6" r=".38" fill="#008000"/>
<circle cx="144.6" cy="75.6" r=".38" fill="none" stroke="#008000" stroke-width=".14"/>
<circle cx="144.6" cy="79.3" r=".38" fill="#008000"/>
<circle cx="144.6" cy="79.3" r=".38" fill="none" stroke="#008000" stroke-width=".14"/>
<circle cx="96.6" cy="68" r=".38" fill="#008000"/>
<g fill="none" stroke="#008000" stroke-width=".14">
<path d="M91.4 68h5.2M235.1 77h4.7"/>
<circle cx="96.6" cy="68" r=".38"/>
</g>
<circle cx="239.8" cy="77" r=".38" fill="#008000"/>
<circle cx="239.8" cy="77" r=".38" fill="none" stroke="#008000" stroke-width=".14"/>
<circle cx="235.1" cy="77" r=".38" fill="#008000"/>
<g fill="none" stroke="#008000" stroke-width=".14">
<path d="M255.4 108.1h1.9"/>
<circle cx="235.1" cy="77" r=".38"/>
</g>
<circle cx="255.4" cy="108.1" r=".38" fill="#008000"/>
<g fill="none" stroke="#008000" stroke-width=".14">
<path d="M49.9 111.8v1.5M189.4 117.5v1.9"/>
<circle cx="255.4" cy="108.1" r=".38"/>
</g>
<circle cx="189.4" cy="117.5" r=".38" fill="#008000"/>
<g fill="none" stroke="#008000" stroke-width=".14">
<path d="M121.1 137.3h2.3"/>
<circle cx="189.4" cy="117.5" r=".38"/>
</g>
<circle cx="123.4" cy="137.3" r=".38" fill="#008000"/>
<g fill="none" stroke="#008000" stroke-width=".14">
<path d="M255.4 104.3h1.9M164 141.5h.9"/>
<circle cx="123.4" cy="137.3" r=".38"/>
</g>
<circle cx="255.4" cy="104.3" r=".38" fill="#008000"/>
<g fill="none" stroke="#008000" stroke-width=".14">
<path d="M185.6 117.5v1.9"/>
<circle cx="255.4" cy="104.3" r=".38"/>
</g>
<circle cx="185.6" cy="117.5" r=".38" fill="#008000"/>
<g fill="none" stroke="#008000" stroke-width=".14">
<path d="M145.1 135.4h4.2"/>
<circle cx="185.6" cy="117.5" r=".38"/>
</g>
<circle cx="145.1" cy="135.4" r=".38" fill="#008000"/>
<g fill="none" stroke="#008000" stroke-width=".14">
<path d="M42.3 111.8v1.5M121.1 135.4h2.3"/>
<circle cx="145.1" cy="135.4" r=".38"/>
</g>
<circle cx="123.4" cy="135.4" r=".38" fill="#008000"/>
<g fill="none" stroke="#008000" stroke-width=".14">
<path d="M194.1 139.7h1.9"/>
<circle cx="123.4" cy="135.4" r=".38"/>
</g>
<circle cx="196" cy="139.7" r=".38" fill="#008000"/>
<g fill="none" stroke="#008000" stroke-width=".14">
<path d="M180 83.6h1.9"/>
<circle cx="196" cy="139.7" r=".38"/>
</g>
<circle cx="181.9" cy="83.6" r=".38" fill="#008000"/>
<g fill="none" stroke="#008000" stroke-width=".14">
<path d="M208.2 94.9h1.9"/>
<circle cx="181.9" cy="83.6" r=".38"/>
</g>
<circle cx="208.2" cy="94.9" r=".38" fill="#008000"/>
<g fill="none" stroke="#008000" stroke-width=".14">
<path d="M96.6 76.5v2.4M96.6 77.5h1.8"/>
<circle cx="208.2" cy="94.9" r=".38"/>
</g>
<circle cx="96.6" cy="77.5" r=".38" fill="#008000"/>
<g fill="none" stroke="#008000" stroke-width=".14">
<path d="M194.1 143.4h1.9"/>
<circle cx="96.6" cy="77.5" r=".38"/>
</g>
<circle cx="196" cy="143.4" r=".38" fill="#008000"/>
<g fill="none" stroke="#008000" stroke-width=".14">
<path d="M180 98.7h1.9"/>
<circle cx="196" cy="143.4" r=".38"/>
</g>
<circle cx="181.9" cy="98.7" r=".38" fill="#008000"/>
<g fill="none" stroke="#008000" stroke-width=".14">
<path d="M194.1 160.4h1.9"/>
<circle cx="181.9" cy="98.7" r=".38"/>
</g>
<circle cx="196" cy="160.4" r=".38" fill="#008000"/>
<g fill="none" stroke="#008000" stroke-width=".14">
<path d="M208.2 110h1.9"/>
<circle cx="196" cy="160.4" r=".38"/>
</g>
<circle cx="208.2" cy="110" r=".38" fill="#008000"/>
<g fill="none" stroke="#008000" stroke-width=".14">
<path d="M208.2 106.2h1.9"/>
<circle cx="208.2" cy="110" r=".38"/>
</g>
<circle cx="208.2" cy="106.2" r=".38" fill="#008000"/>
<g fill="none" stroke="#008000" stroke-width=".14">
<path d="M194.1 158.5h1.9"/>
<circle cx="208.2" cy="106.2" r=".38"/>
</g>
<circle cx="196" cy="158.5" r=".38" fill="#008000"/>
<g fill="none" stroke="#008000" stroke-width=".14">
<path d="M208.2 102.4h1.9"/>
<circle cx="196" cy="158.5" r=".38"/>
</g>
<circle cx="208.2" cy="102.4" r=".38" fill="#008000"/>
<g fill="none" stroke="#008000" stroke-width=".14">
<path d="M194.1 156.6h1.9"/>
<circle cx="208.2" cy="102.4" r=".38"/>
</g>
<circle cx="196" cy="156.6" r=".38" fill="#008000"/>
<g fill="none" stroke="#008000" stroke-width=".14">
<path d="M208.2 98.7h1.9"/>
<circle cx="196" cy="156.6" r=".38"/>
</g>
<circle cx="208.2" cy="98.7" r=".38" fill="#008000"/>
<g fill="none" stroke="#008000" stroke-width=".14">
<path d="M194.1 154.7h1.9"/>
<circle cx="208.2" cy="98.7" r=".38"/>
</g>
<circle cx="196" cy="154.7" r=".38" fill="#008000"/>
<g fill="none" stroke="#008000" stroke-width=".14">
<path d="M180 94.9h1.9"/>
<circle cx="196" cy="154.7" r=".38"/>
</g>
<circle cx="181.9" cy="94.9" r=".38" fill="#008000"/>
<g fill="none" stroke="#008000" stroke-width=".14">
<path d="M194.1 141.5h1.9"/>
<circle cx="181.9" cy="94.9" r=".38"/>
</g>
<circle cx="196" cy="141.5" r=".38" fill="#008000"/>
<g fill="none" stroke="#008000" stroke-width=".14">
<path d="M180 91.1h1.9"/>
<circle cx="196" cy="141.5" r=".38"/>
</g>
<circle cx="181.9" cy="91.1" r=".38" fill="#008000"/>
<g fill="none" stroke="#008000" stroke-width=".14">
<path d="M194.1 145.3h1.9"/>
<circle cx="181.9" cy="91.1" r=".38"/>
</g>
<circle cx="196" cy="145.3" r=".38" fill="#008000"/>
<g fill="none" stroke="#008000" stroke-width=".14">
<path d="M208.2 91.1h1.9M164 137.3h.9"/>
<circle cx="196" cy="145.3" r=".38"/>
</g>
<circle cx="208.2" cy="91.1" r=".38" fill="#008000"/>
<circle cx="208.2" cy="91.1" r=".38" fill="none" stroke="#008000" stroke-width=".14"/>
<g font-size="4" fill="#800000">
<text x="37.3" y="143.4">LoRa Arduino Tracker</text>
<text x="36.3" y="156.6">Stuart Robinson</text>
</g>
<g font-size="2.6" fill="#808080">
<text x="180.5" y="59.1">ARDUONOPROMINI_3V3</text>
<text x="201.7" y="134">IC1</text>
</g>
<text font-size="2.3" fill="#808080" x="245.5" y="130.2">ANT1</text>
<g font-size="2.3" fill="#800000">
<text x="253.1" y="137.8">HOLES</text>
<text x="253.1" y="149.1">EDGE</text>
<text x="253.1" y="151">PADS</text>
</g>
<g font-size="2" fill="#808080">
<text x="124.6" y="45">SW1</text>
<text x="144.1" y="166.5">2MMJST</text>
<text x="144.2" y="164.2">CONBAT</text>
</g>
<g font-size="1.9" fill="#808080">
<text x="95.2" y="57.4">D1A</text>
<text x="101.1" y="56.8">B0520</text>
<text x="82.7" y="66.7">FS1</text>
<text x="87.3" y="66.4">250mA</text>
<text x="97.4" y="66.9">D1</text>
<text x="101.8" y="66.7">BAT51</text>
<text x="211.3" y="69.2">RAW</text>
<text x="239.9" y="69.5">IC4</text>
<text x="247.4" y="69.5">WATCHDOG</text>
<text x="91.3" y="74.9">91K</text>
<text x="92.7" y="72.8">R1</text>
<text x="123.4" y="76.5">Lithium Charger</text>
<text x="145.6" y="74">D2A B0520</text>
<text x="211.3" y="72.9">GND</text>
<text x="211.8" y="76.7">RST</text>
<text x="229.5" y="75.7">D3</text>
<text x="92.2" y="82.3">R2</text>
<text x="146" y="82.4">D2</text>
<text x="149.8" y="82.3">BAT51</text>
<text x="174.5" y="80.5">GND</text>
<text x="211.3" y="80.5">VCC</text>
<text x="229" y="80.1">B0520</text>
<text x="47.5" y="87.2">1K</text>
<text x="48" y="85">R3</text>
<text x="91.4" y="84.3">11K</text>
<text x="174.3" y="88">DIO5</text>
<text x="174.3" y="84.2">DIO0</text>
<text x="211.3" y="84.2">GPSRX</text>
<text x="211.3" y="88">GPSTX</text>
<text x="94.7" y="93">GND</text>
<text x="117.8" y="91.1">GND</text>
<text x="138.6" y="91.6">GND</text>
<text x="174.3" y="95.5">DIO1</text>
<text x="174.3" y="91.8">DIO3</text>
<text x="211.3" y="95.5">BAT</text>
<text x="211.3" y="91.8">RCPULSE</text>
<text x="240.3" y="93">IC2</text>
<text x="247.9" y="93">MB85RC16PNF</text>
<text x="50.4" y="96.8">GND</text>
<text x="174.3" y="99.3">DIO2</text>
<text x="197.9" y="99.6">SCK</text>
<text x="211.3" y="99.3">SCK</text>
<text x="38.5" y="107.7">R4</text>
<text x="45.6" y="107.7">R5</text>
<text x="59.6" y="107.3">C1</text>
<text x="133.3" y="107.9">R6</text>
<text x="142.5" y="106.4">C2</text>
<text x="167.2" y="103.1">GPSPOWER</text>
<text x="175" y="106.8">LED</text>
<text x="197.9" y="102.9">MISO</text>
<text x="197.9" y="106.7">MOSI</text>
<text x="211.3" y="106.8">MOSI</text>
<text x="211.3" y="103.1">MISO</text>
<text x="38.1" y="109.3">4K7</text>
<text x="44.7" y="109.8">4K7</text>
<text x="59.5" y="111.1">10uF</text>
<text x="117.6" y="112.5">IRLML6402</text>
<text x="122.1" y="110.4">Q1</text>
<text x="132.8" y="110.1">47K</text>
<text x="142.4" y="108.3">4u7</text>
<text x="164.5" y="110.6">LORA_NRESET</text>
<text x="211.3" y="110.6">LORA_NSS</text>
<text x="131.8" y="118.1">R7</text>
<text x="135.2" y="118.3">2K2</text>
<text x="56.5" y="121.3">GND</text>
<text x="158.3" y="135.7">R8</text>
<text x="161.6" y="135.5">22K</text>
</g>
<text font-size="1.9" fill="#800000" x="45.6" y="162.3">23/05/15</text>
<g font-size="1.6" fill="#808080">
<text x="118.8" y="47.5">NO</text>
<text x="133.1" y="47.5">P$4</text>
<text x="123.3" y="48.3">NO</text>
<text x="128.3" y="52.1">P$3</text>
<text x="128.3" y="48.3">P$4</text>
<text x="133.1" y="51.3">P$3</text>
<text x="117.5" y="60.7">COM</text>
<text x="118.9" y="64.5">NC</text>
<text x="123.3" y="61.6">COM</text>
<text x="123.3" y="65.3">NC</text>
<text x="128.3" y="65.3">P$1</text>
<text x="128.3" y="61.6">P$2</text>
<text x="133.1" y="64.5">P$1</text>
<text x="133.1" y="60.7">P$2</text>
<text x="185.5" y="69.1">TXD1</text>
<text x="200.8" y="69.1">RAW</text>
<text x="57.3" y="76.6">1</text>
<text x="185.5" y="72.9">RXI1</text>
<text x="185.5" y="76.6">RST</text>
<text x="200.1" y="72.9">GND2</text>
<text x="200.5" y="76.6">RST1</text>
<text x="240.6" y="72.9">1</text>
<text x="240.6" y="76.7">2</text>
<text x="243.5" y="73.8">VDD</text>
<text x="243.5" y="77.6">GP5</text>
<text x="248" y="73.8">VSS</text>
<text x="248.1" y="77.6">GP0</text>
<text x="253.3" y="76.7">7</text>
<text x="253.3" y="72.9">8</text>
<text x="57.3" y="78.5">2</text>
<text x="119.2" y="79.1">B+</text>
<text x="119.7" y="82.8">B-</text>
<text x="123.3" y="79.9">OUT+</text>
<text x="123.3" y="83.7">OUT-</text>
<text x="134.3" y="79.9">IN+</text>
<text x="134.7" y="83.7">IN-</text>
<text x="138.8" y="79.1">IN+</text>
<text x="138.8" y="82.8">IN-</text>
<text x="185.5" y="80.4">GND1</text>
<text x="200.3" y="80.4">VCC1</text>
<text x="240.6" y="80.5">3</text>
<text x="243.5" y="81.3">GP4</text>
<text x="248.1" y="81.3">GP1</text>
<text x="253.3" y="80.5">6</text>
<text x="185.5" y="84.2">2</text>
<text x="185.5" y="87.9">3</text>
<text x="202.7" y="84.2">A3</text>
<text x="202.7" y="87.9">A2</text>
<text x="240.6" y="84.2">4</text>
<text x="243.5" y="85.1">GP3</text>
<text x="248.1" y="85.1">GP2</text>
<text x="253.3" y="84.2">5</text>
<text x="185.5" y="91.7">4</text>
<text x="185.5" y="95.5">5</text>
<text x="202.7" y="91.7">A1</text>
<text x="202.7" y="95.5">A0</text>
<text x="185.5" y="99.2">6</text>
<text x="202.9" y="99.2">13</text>
<text x="241" y="96.5">1</text>
<text x="241" y="100.3">2</text>
<text x="244" y="97.3">A0</text>
<text x="244" y="101.1">A1</text>
<text x="248.3" y="97.4">VDD</text>
<text x="249" y="101.1">WP</text>
<text x="253.7" y="100.3">7</text>
<text x="253.7" y="96.5">8</text>
<text x="185.5" y="103">7</text>
<text x="185.5" y="106.8">8</text>
<text x="202.9" y="103">12</text>
<text x="203" y="106.8">11</text>
<text x="241" y="104.1">3</text>
<text x="241" y="107.8">4</text>
<text x="244" y="104.9">A2</text>
<text x="248.6" y="104.9">SCL</text>
<text x="253.7" y="107.8">5</text>
<text x="253.7" y="104.1">6</text>
<text x="185.5" y="110.5">9</text>
<text x="186.2" y="113.8" transform="rotate(-90 186.2 113.8)">A5</text>
<text x="189.9" y="113.8" transform="rotate(-90 189.9 113.8)">A4</text>
<text x="202.9" y="110.5">10</text>
<text x="244" y="108.7">VSS</text>
<text x="248.4" y="108.7">SDA</text>
<text x="124.5" y="131.4">1</text>
<text x="143" y="131.4">1</text>
<text x="124.5" y="133.3">2</text>
<text x="124.5" y="135.2">3</text>
<text x="124.5" y="137">4</text>
<text x="128.9" y="132.2">1</text>
<text x="128.9" y="134.1">2</text>
<text x="128.9" y="136">3</text>
<text x="128.9" y="137.9">4</text>
<text x="138.7" y="132.2">1</text>
<text x="138.7" y="134.1">2</text>
<text x="138.7" y="136">3</text>
<text x="138.7" y="137.9">4</text>
<text x="143" y="133.3">2</text>
<text x="143" y="135.2">3</text>
<text x="143" y="137">4</text>
<text x="197.1" y="137.5">1</text>
<text x="216.6" y="137.5">15</text>
<text x="247.3" y="136.4">PC</text>
<text x="247.3" y="134.6">PG1</text>
<text x="124.5" y="138.9">5</text>
<text x="124.5" y="140.8">6</text>
<text x="124.5" y="142.7">7</text>
<text x="128.9" y="139.7">5</text>
<text x="128.9" y="141.6">6</text>
<text x="128.9" y="143.5">7</text>
<text x="138.7" y="139.7">5</text>
<text x="138.7" y="141.6">6</text>
<text x="138.7" y="143.5">7</text>
<text x="143" y="138.9">5</text>
<text x="143" y="140.8">6</text>
<text x="143" y="142.7">7</text>
<text x="197.1" y="139.4">2</text>
<text x="197.1" y="141.3">3</text>
<text x="197.1" y="143.2">4</text>
<text x="201.5" y="138.3">RESET LFANT</text>
<text x="201.5" y="140.2">DIO0</text>
<text x="201.5" y="142.1">DIO1</text>
<text x="201.5" y="144">DIO2</text>
<text x="208.6" y="140.3">GND2</text>
<text x="216.6" y="139.4">14</text>
<text x="247.3" y="144">GT1</text>
<text x="247.3" y="138.3">PG2</text>
<text x="124.5" y="144.6">8</text>
<text x="128.9" y="145.4">8</text>
<text x="138.7" y="145.4">8</text>
<text x="143" y="144.6">8</text>
<text x="197.1" y="145">5</text>
<text x="197.1" y="146.9">6</text>
<text x="197.1" y="148.8">7</text>
<text x="201.5" y="145.9">DIO3</text>
<text x="201.5" y="147.7">DIO4</text>
<text x="201.5" y="149.6">DIO5</text>
<text x="247.3" y="149.6">CTOP</text>
<text x="247.3" y="145.9">GB1</text>
<text x="145.8" y="152.5" transform="rotate(-90 145.8 152.5)">1</text>
<text x="149.6" y="152.5" transform="rotate(-90 149.6 152.5)">2</text>
<text x="196.3" y="154.5">10</text>
<text x="197.1" y="150.7">8</text>
<text x="197.1" y="152.6">9</text>
<text x="201.5" y="151.5">VCC</text>
<text x="201.5" y="153.4">GND</text>
<text x="201.5" y="155.3">SCK</text>
<text x="146.6" y="156.9" transform="rotate(-90 146.6 156.9)">1</text>
<text x="150.4" y="156.9" transform="rotate(-90 150.4 156.9)">2</text>
<text x="196.3" y="158.2">12</text>
<text x="196.3" y="160.1">13</text>
<text x="196.4" y="156.3">11</text>
<text x="201.5" y="157.2">MISO</text>
<text x="201.5" y="159.1">MOSI</text>
<text x="201.5" y="161">NSS</text>
<text x="247.3" y="157.2">GT2</text>
<text x="247.3" y="159.1">GB2</text>
</g>
<g font-size="1.3" fill="#808080">
<text x="75.4" y="68.5">RAW</text>
<text x="48.7" y="76.5">LED</text>
<text x="56.5" y="74.2">LED1</text>
<text x="99.4" y="77.9">BAT</text>
<text x="116.4" y="76">BAT+</text>
<text x="224.4" y="77.5">RST</text>
<text x="234.7" y="73.7">VCC</text>
<text x="257.8" y="73.7">GND</text>
<text x="156.9" y="79.8">+5V</text>
<text x="257.3" y="85">LED</text>
<text x="59.3" y="102">VCC</text>
<text x="258.2" y="101">GND</text>
<text x="258.2" y="97.2">VCC</text>
<text x="113.4" y="103.8">GPSVCC</text>
<text x="149.9" y="103.8">VCC</text>
<text x="258.2" y="104.8">SCL</text>
<text x="38.8" y="113.7">SCL</text>
<text x="46.1" y="113.7">SDA</text>
<text x="234.5" y="108.5">GND</text>
<text x="258.2" y="108.5">SDA</text>
<text x="142.3" y="115.6">GPSPOWER</text>
<text x="186.1" y="123" transform="rotate(-90 186.1 123)">SCL</text>
<text x="189.9" y="123.1" transform="rotate(-90 189.9 123.1)">SDA</text>
<text x="127" y="129.3">CONB</text>
<text x="137.6" y="129.3">CONA</text>
<text x="223.9" y="131.3">ANT2</text>
<text x="117.1" y="134">GND</text>
<text x="117.3" y="132.1">VCC</text>
<text x="117.3" y="137.8">SDA</text>
<text x="117.5" y="135.9">SCL</text>
<text x="150.3" y="134">GND</text>
<text x="150.3" y="132.1">VCC</text>
<text x="150.3" y="135.9">SCL</text>
<text x="165.9" y="137.8">RCPULSE</text>
<text x="115.3" y="139.7">GPSRX</text>
<text x="115.4" y="141.5">GPSTX</text>
<text x="117.1" y="143.4">GND</text>
<text x="150.3" y="139.7">+5V</text>
<text x="150.3" y="141.6">GND</text>
<text x="150.3" y="143.4">BAT+</text>
<text x="159.3" y="143.9">LK1</text>
<text x="165.9" y="142">SDA</text>
<text x="183.2" y="138.2">LORA_NRESET</text>
<text x="190" y="140.1">DIO0</text>
<text x="190" y="143.9">DIO2</text>
<text x="190" y="142">DIO1</text>
<text x="114.3" y="145.3">GPSVCC</text>
<text x="150.3" y="145.3">GND</text>
<text x="190" y="149.5">DIO5</text>
<text x="190" y="145.8">DIO3</text>
<text x="221.9" y="148.8" transform="rotate(-90 221.9 148.8)">PAD2</text>
<text x="233.3" y="148.1">PAD3</text>
<text x="190.2" y="153.3">GND</text>
<text x="190.3" y="151.4">VCC</text>
<text x="190.4" y="155.2">SCK</text>
<text x="222.4" y="154.9" transform="rotate(-90 222.4 154.9)">PAD6</text>
<text x="233.3" y="153.3">PAD4</text>
<text x="185.9" y="160.9">LORA_NSS</text>
<text x="189.7" y="159">MOSI</text>
<text x="189.7" y="157.1">MISO</text>
<text x="222.4" y="159.6" transform="rotate(-90 222.4 159.6)">PAD1</text>
<text x="233.3" y="158.5">PAD5</text>
</g>
<g font-size="1.3" fill="#800000">
<text x="123.9" y="104.7" transform="rotate(-90 123.9 104.7)">D</text>
<text x="134.2" y="104.6" transform="rotate(-90 134.2 104.6)">S</text>
<text x="129.9" y="108.9" transform="rotate(-90 129.9 108.9)">G</text>
</g>
</svg>
